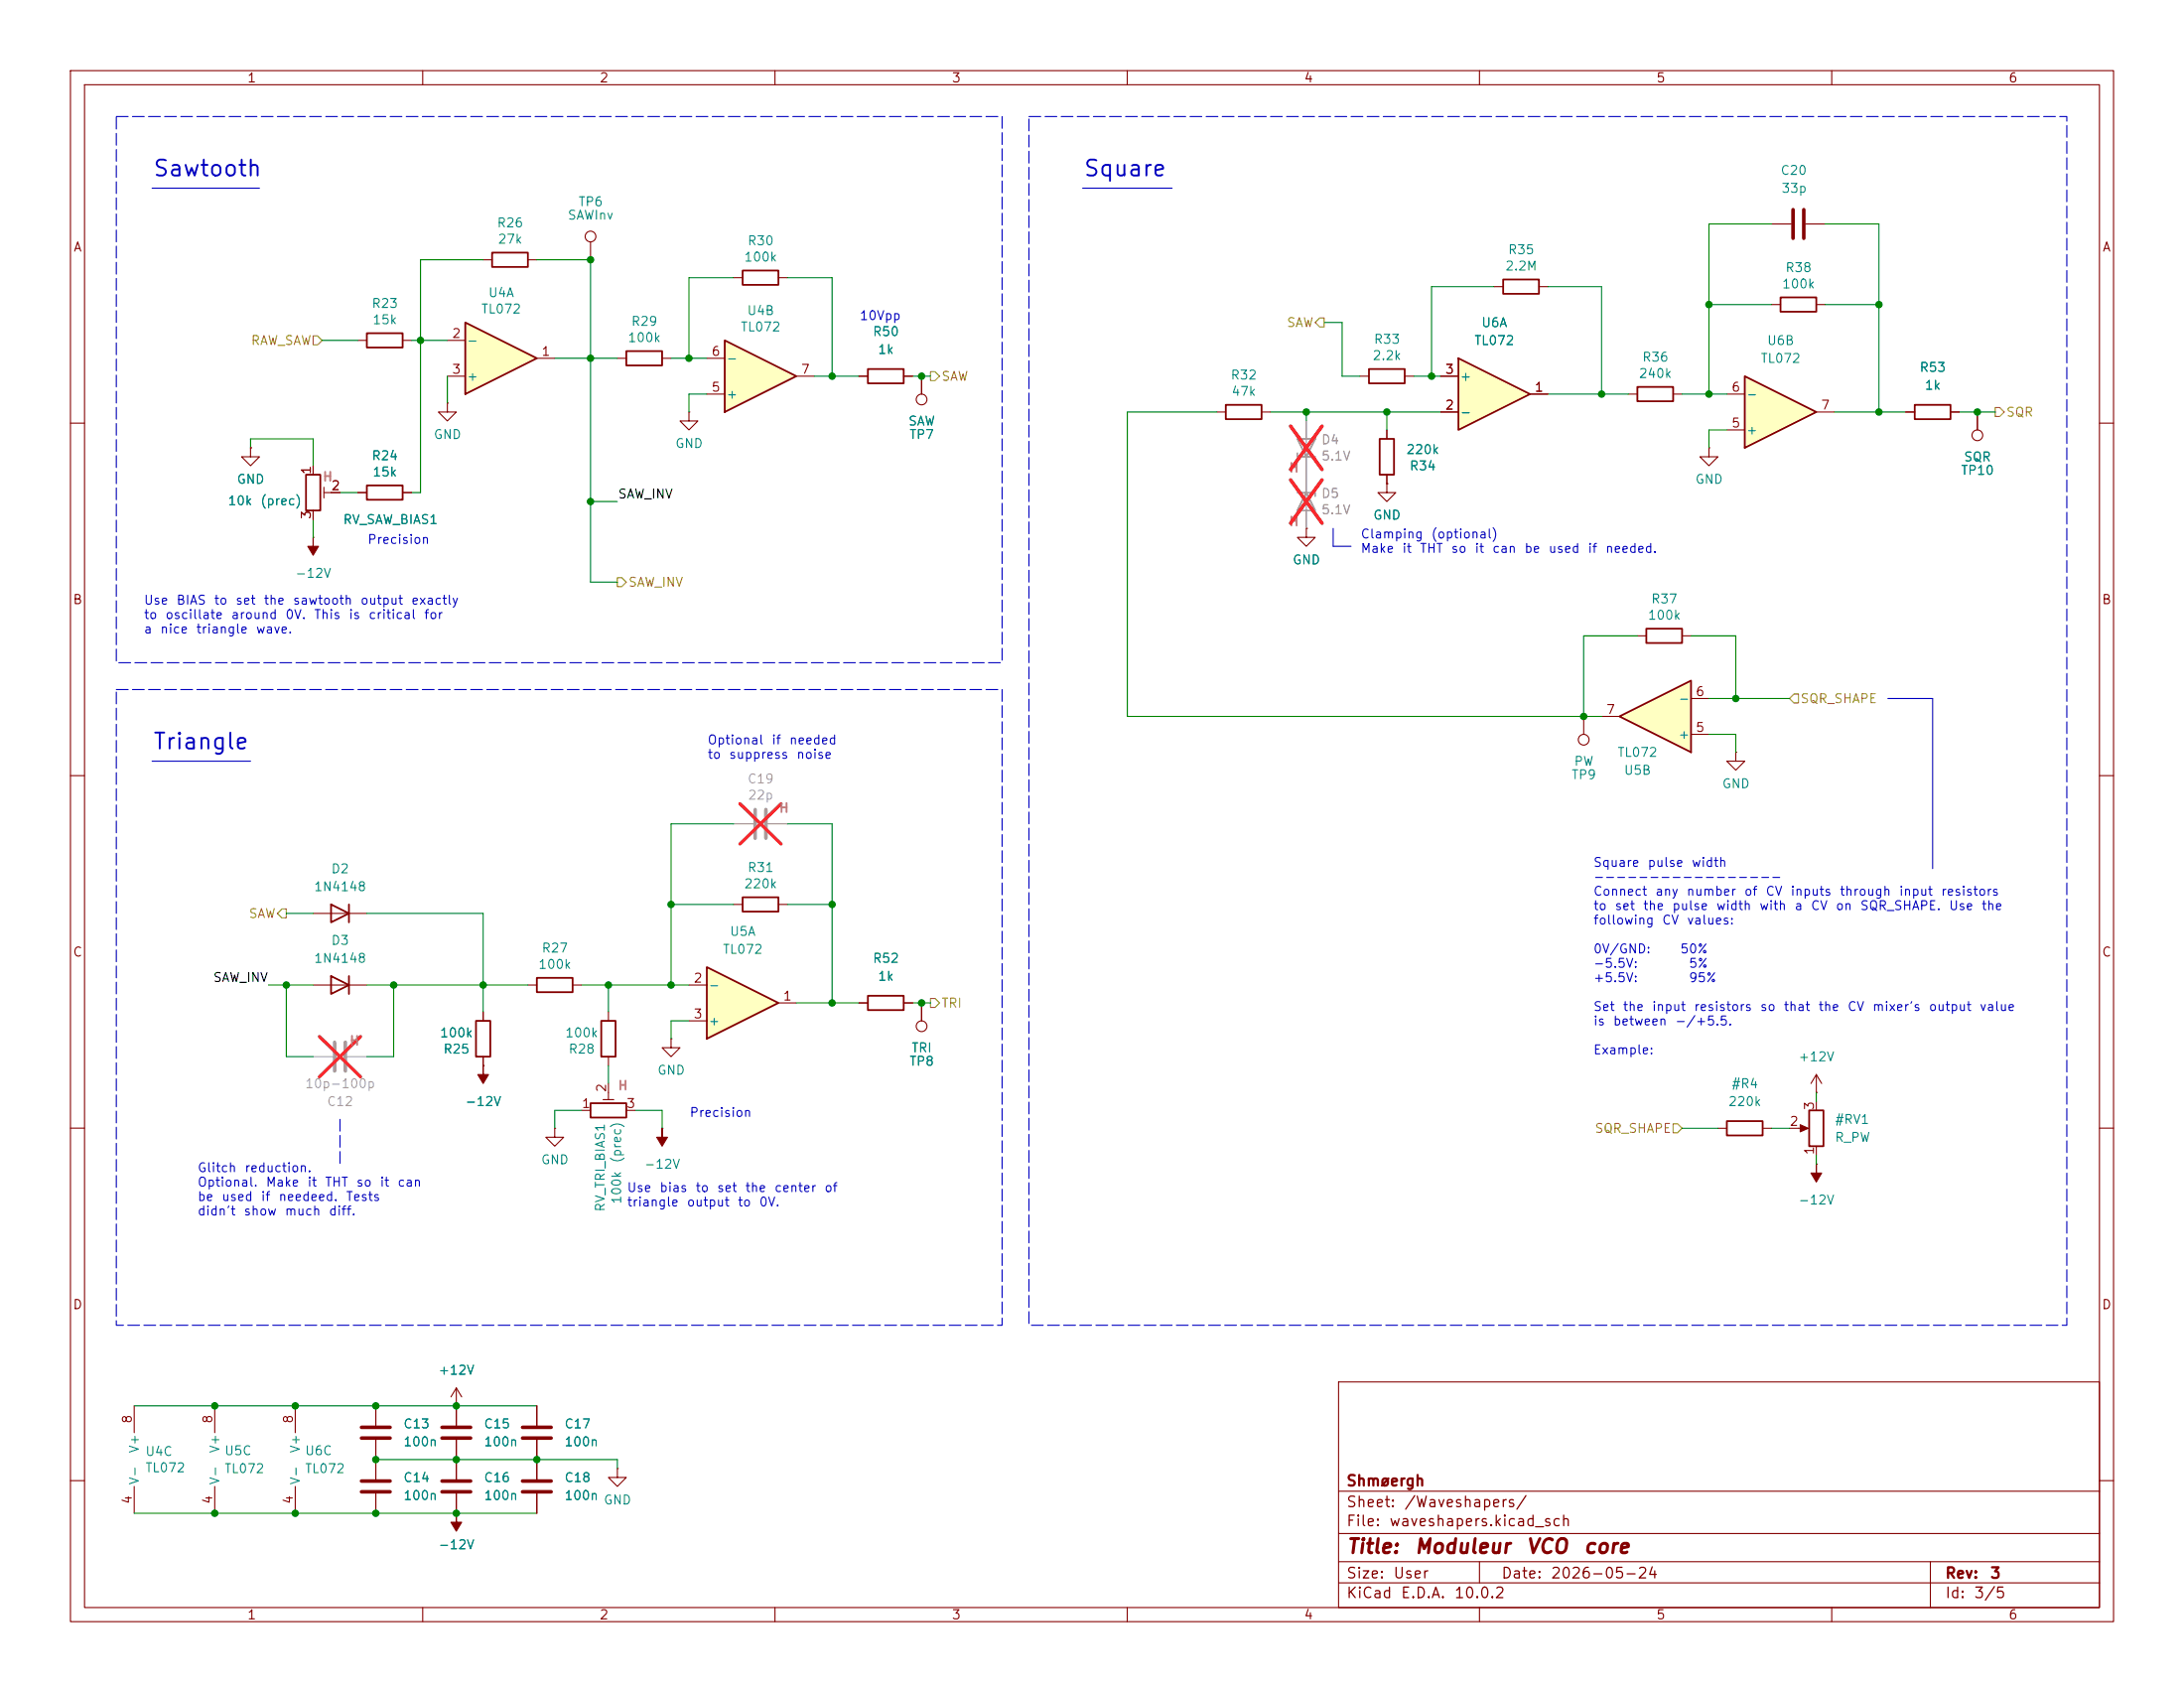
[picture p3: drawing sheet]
<svg xmlns="http://www.w3.org/2000/svg" width="310mm" height="240mm" viewBox="0 0 310 240" stroke-linecap="round" stroke-linejoin="round" font-family="sans-serif">
<g fill="none" stroke="#840000" stroke-width=".15">
<path d="M10 10h290v220h-290zM12 12h286v216h-286zM60 10v2M110 10v2M160 10v2M210 10v2M260 10v2M172.7 58.4h1.3M179.1 58.4h1.2M231.1 55.9h1.3M237.5 55.9h1.3M10 60h2"/>
<path d="M185.4 75v1.2h1.3l-1.3 1.3-1.3-1.3h1.3M185.4 75h.1M196.8 68.6v1.3h1.3l-1.3 1.2-1.2-1.2h1.2M196.8 68.6h.1M196.8 61v1.3M196.8 67.3v1.3M242.6 63.5v1.3h1.2l-1.2 1.3-1.3-1.3h1.3M242.6 63.5h.1M298 60h2M232.4 90.2h1.3M238.8 90.2h1.2M10 110h2"/>
<path d="M298 110h2M44.4 129.6h7.7M10 160h2M298 160h2M190 196h108v32h-108zM10 210h2M190 217.5h108M190 211.5h108M298 210h2M60 228v2M110 228v2M160 228v2"/>
<path d="M190 224.5h108M190 221.5h108M210 221.5v3M210 228v2M260 228v2M274 221.5v6.5"/>
</g>
<path d="M174 57.4h5.1v2.1h-5.1zM232.4 54.9h5.1v2h-5.1zM195.8 62.3h2.1v5h-2.1zM233.7 89.2h5.1v2h-5.1zM47 128.3l2.5 1.3-2.5 1.2zM49.5 128.3v2.5" fill="none" stroke="#840000" stroke-width=".25"/>
<path d="M184.1 64.3v.5h2.6M184.1 62.3h2.6l-1.3 2.5zM184.1 69.9h2.6v.5M185.4 69.9l1.3 2.5h-2.6z" fill="none" stroke="#a1a1a1" stroke-width=".25"/>
<path d="M185.4 59.7v15.3M104.1 116.9h2.8M109 116.9h2.8M44.4 149.9h2.8M49.3 149.9h2.8" fill="none" stroke="#a1a1a1" stroke-width=".15"/>
<path d="M183.2 60.4l4.5 6.2M183.2 68.1l4.5 6.1M187.7 60.4l-4.5 6.2M187.7 68.1l-4.5 6.1M105 114l5.9 5.7M110.9 114l-5.9 5.7M45.3 147l5.9 5.7M51.2 147l-5.9 5.7" fill="none" stroke="#ff2626" stroke-width=".46"/>
<path d="M107.2 114.8v4.1M108.7 114.8v4.1M47.5 147.8v4.1M49 147.8v4.1" fill="none" stroke="#a1a1a1" stroke-width=".51"/>
<path d="M207 50.8l10.2 5.1-10.2 5.1z" fill="#ffffc2"/>
<path d="M69.8 35.8h5.1v2.1h-5.1zM105.4 38.4h5.1v2h-5.1zM194.3 52.3h5.1v2.1h-5.1zM207 50.8l10.2 5.1-10.2 5.1zM252.7 42.2h5.1v2h-5.1zM271.8 57.4h5.1v2.1h-5.1z" fill="none" stroke="#840000" stroke-width=".25"/>
<g fill="none" stroke="#840000" stroke-width=".15">
<path d="M68.6 36.9h1.2M74.9 36.9h1.3M83.8 34.3v2.6M104.1 39.4h1.3M110.5 39.4h1.3M193 53.4h1.3M199.4 53.4h1.3M204.5 58.4h2.5M204.5 53.4h2.5M217.2 55.9h2.5M251.5 43.2h1.2M257.8 43.2h1.3"/>
<path d="M270.5 58.4h1.3M276.9 58.4h1.2"/>
<circle cx="83.8" cy="33.5" r=".76"/>
</g>
<path d="M66 45.7l10.2 5.1-10.2 5.1z" fill="#ffffc2"/>
<path d="M66 45.7l10.2 5.1-10.2 5.1zM43.4 67.3h2.1v5.1h-2.1zM52.1 68.9h5v2h-5z" fill="none" stroke="#840000" stroke-width=".25"/>
<path d="M63.5 48.3h2.5M63.5 53.4h2.5M76.2 50.8h2.5M44.4 76.2h.1M44.4 66.1v1.2M44.4 72.4v1.3M46 69.1v1.5M46 69.9h2.3M50.8 69.9h1.3M57.1 69.9h1.3" fill="none" stroke="#840000" stroke-width=".15"/>
<path d="M44.4 76.2v1.3h.8l-.8 1.3-.7-1.3h.7z" fill="#840000" stroke="#840000" stroke-width=".15"/>
<path d="M247.6 53.4l10.2 5-10.2 5.1z" fill="#ffffc2"/>
<path d="M213.4 39.6h5v2.1h-5zM52.1 47.3h5v2h-5zM247.6 53.4l10.2 5-10.2 5.1zM85.3 144.8h2.1v5.1h-2.1zM256.8 157.5h2v5.1h-2z" fill="none" stroke="#840000" stroke-width=".25"/>
<g fill="none" stroke="#840000" stroke-width=".15">
<path d="M251.5 31.8h2.8M256.3 31.8h2.8M50.8 48.3h1.3M57.1 48.3h1.3M63.5 57.2v1.2h1.3l-1.3 1.3-1.3-1.3h1.3M63.5 57.2h.1M212.1 40.7h1.3M218.4 40.7h1.3M245.1 55.9h2.5M257.8 58.4h2.5M280.7 58.4v2.6M35.6 63.5v1.3h1.2l-1.2 1.3-1.3-1.3h1.3"/>
<path d="M35.6 63.5h.1M245.1 61h2.5M68.6 151.2h.1M86.4 143.5v1.3M86.4 149.9v1.3M130.8 142.3v2.5M257.8 155h.1M257.8 152.4l-.8 1.3M257.8 152.4l.8 1.3M257.8 152.4v2.6M257.8 156.2v1.3M94 160h.1"/>
<path d="M254 160h2.3M257.8 165.1h.1M257.8 162.6v1.3M19 199.4v3.8M30.5 199.4v3.8M41.9 199.4v3.8M53.3 199.4v2.8M64.8 199.4h.1M64.8 196.9v5.3M64.8 196.9l-.8 1.2M64.8 196.9l.7 1.2M19 210.8v3.9"/>
<path d="M30.5 210.8v3.9M41.9 210.8v3.9M53.3 204.2v5.6M53.3 211.9v2.8M64.8 214.7h.1M64.8 204.2v5.6M64.8 211.9v2.8"/>
<circle cx="280.7" cy="61.7" r=".76"/>
<circle cx="130.8" cy="145.6" r=".76"/>
</g>
<path d="M254.5 29.7v4.1M256 29.7v4.1M51.3 210.1h4.1M51.3 211.6h4.1M51.3 202.5h4.1M51.3 204h4.1M62.7 210.1h4.1M62.7 211.6h4.1M62.7 202.5h4.1M62.7 204h4.1" fill="none" stroke="#840000" stroke-width=".51"/>
<g fill="#840000" stroke="#840000" stroke-width=".15">
<path d="M64.8 214.7v1.2h.7l-.7 1.3-.8-1.3h.8z"/>
<path d="M257.8 165.1v1.3h.8l-.8 1.3-.8-1.3h.8z"/>
<path d="M255.5 159.5l1.2 .5-1.2 .5z"/>
<path d="M68.6 151.2v1.2h.7l-.7 1.3-.8-1.3h.8z"/>
<path d="M94 160v1.3h.7l-.7 1.3-.8-1.3h.8z"/>
</g>
<path d="M229.9 101.6l10.1-5.1v10.2z" fill="#ffffc2"/>
<path d="M229.9 101.6l10.1-5.1v10.2zM76.2 138.7h5.1v2h-5.1zM123.2 141.2h5.1v2.1h-5.1zM245.1 159h5.1v2.1h-5.1z" fill="none" stroke="#840000" stroke-width=".25"/>
<g fill="none" stroke="#840000" stroke-width=".15">
<path d="M240 99.1h2.6M224.8 101.6v2.6M227.3 101.6h2.6M240 104.2h2.6M246.4 106.7v1.3h1.2l-1.2 1.2-1.3-1.2h1.3M246.4 106.7h.1M74.9 139.7h1.3M81.3 139.7h1.2M121.9 142.3h1.3M128.3 142.3h1.2M243.8 160h1.3M250.2 160h1.3"/>
<path d="M76.2 199.4v2.8M76.2 204.2v5.6M76.2 211.9v2.8M87.6 208.3v1.3h1.3l-1.3 1.2-1.2-1.2h1.2M87.6 208.3h.1"/>
<circle cx="224.8" cy="104.9" r=".76"/>
</g>
<path d="M74.2 210.1h4M74.2 211.6h4M74.2 202.5h4M74.2 204h4" fill="none" stroke="#840000" stroke-width=".51"/>
<path d="M100.3 137.2l10.2 5.1-10.2 5z" fill="#ffffc2"/>
<path d="M47 138.5l2.5 1.2-2.5 1.3zM49.5 138.5v2.5M100.3 137.2l10.2 5.1-10.2 5zM83.8 156.5h5.1v2h-5.1z" fill="none" stroke="#840000" stroke-width=".25"/>
<g fill="none" stroke="#840000" stroke-width=".15">
<path d="M97.8 58.4v1.3h1.3l-1.3 1.3-1.3-1.3h1.3M97.8 58.4h.1M130.8 53.4v2.5M44.4 139.7h7.7M97.8 139.7h2.5M82.5 157.5h1.3M85.6 156h1.5M86.4 153.7v2.3M88.9 157.5h1.3M95.2 147.3v1.3h1.3l-1.3 1.3-1.2-1.3h1.2M95.2 147.3h.1M97.8 144.8h2.5"/>
<path d="M110.5 142.3h2.5M78.7 160v1.3h1.3l-1.3 1.3-1.2-1.3h1.2M78.7 160h.1"/>
<circle cx="130.8" cy="56.7" r=".76"/>
</g>
<path d="M102.9 48.3l10.1 5.1-10.1 5z" fill="#ffffc2"/>
<path d="M88.9 49.8h5.1v2h-5.1zM102.9 48.3l10.1 5.1-10.1 5zM123.2 52.3h5.1v2.1h-5.1zM105.4 127.3h5.1v2h-5.1zM67.6 144.8h2v5.1h-2z" fill="none" stroke="#840000" stroke-width=".25"/>
<g fill="none" stroke="#840000" stroke-width=".15">
<path d="M87.6 50.8h1.3M94 50.8h1.2M100.3 55.9h2.6M100.3 50.8h2.6M113 53.4h2.6M121.9 53.4h1.3M128.3 53.4h1.2M130.8 53.4v2.5M204.5 53.4h2.5M204.5 58.4h2.5M217.2 55.9h2.5M270.5 58.4h1.3"/>
<path d="M276.9 58.4h1.2M280.7 58.4v2.6M35.6 63.5h.1M44.4 66.1v1.2M44.4 72.4v1.3M47 69.9h1.3M50.8 69.9h1.3M57.1 69.9h1.3M185.4 75h.1M196.8 68.6h.1M196.8 61v1.3M196.8 67.3v1.3"/>
<path d="M104.1 128.3h1.3M110.5 128.3h1.3M68.6 151.2h.1M68.6 143.5v1.3M68.6 149.9v1.3M121.9 142.3h1.3M128.3 142.3h1.2M130.8 142.3v2.5M53.3 199.4v2.8M64.8 199.4h.1M64.8 199.4v2.8M76.2 199.4v2.8"/>
<path d="M53.3 204.2v5.6M53.3 211.9v2.8M64.8 214.7h.1M64.8 204.2v5.6M64.8 211.9v2.8M76.2 204.2v5.6M76.2 211.9v2.8"/>
</g>
<path d="M44.4 47.6h.7l.6 .7-.6 .6h-.7zM132.1 52.7h.6l.6 .7-.6 .6h-.6zM186.7 45.7l.6-.6h.7v1.3h-.7zM283.2 57.8h.6l.7 .6-.7 .7h-.6zM87.6 81.9h.7l.6 .7-.6 .6h-.7zM254.6 98.4h.7v1.3h-.7l-.6-.6zM40 128.9h.6v1.3h-.6l-.6-.6zM132.1 141.6h.6l.6 .7-.6 .6h-.6zM237.5 159.4h.6l.7 .6-.7 .7h-.6z" fill="none" stroke="#848400" stroke-width=".15"/>
<path d="M16.5 16.5h125.7v77.5h-125.7zM146 16.5h147.4v171.5h-147.4zM16.5 97.8h125.7v90.2h-125.7zM48.3 158.8v6.3" fill="none" stroke="#0000c2" stroke-width=".15" stroke-dasharray="1.7 .6"/>
<path d="M21.6 26.7h15.2M153.7 26.7h12.7M189.2 75v2.5h2.6M268 99.1h6.3v24.1M21.6 108h14" fill="none" stroke="#0000c2" stroke-width=".15"/>
<g fill="none" stroke="#008400" stroke-width=".15">
<path d="M68.6 36.9h-8.9v33h-1.3M76.2 36.9h7.6v45.7h3.8M104.1 39.4h-6.3v11.4M111.8 39.4h6.3v14M251.5 31.8h-8.9v24.1M259.1 31.8h7.6v26.6M45.7 48.3h5.1M58.4 48.3h5.1M63.5 53.4v3.8M78.7 50.8h8.9M95.2 50.8h5.1M100.3 55.9h-2.5v2.5"/>
<path d="M115.6 53.4h6.3M129.5 53.4h2.6M172.7 58.4h-12.7v43.2h67.3M180.3 58.4h24.2M185.4 58.4v1.3M188 45.7h2.5v7.7h2.5M196.8 58.4v2.6M200.7 53.4h3.8M212.1 40.7h-8.9v12.7M219.7 55.9h11.4M219.7 40.7h7.6v15.2M238.8 55.9h6.3"/>
<path d="M242.6 43.2h8.9M259.1 43.2h7.6M260.3 58.4h10.2M278.1 58.4h5.1M35.6 63.5v-1.2h8.8v3.8M44.4 73.7v2.5M48.3 69.9h2.5M83.8 71.1h3.8M245.1 61h-2.5v2.5M232.4 90.2h-7.6v11.4M240 90.2h6.4v8.9M242.6 99.1h11.4"/>
<path d="M104.1 116.9h-8.9v22.8M111.8 116.9h6.3v25.4M242.6 104.2h3.8v2.5M38.1 139.7h6.3M40.6 129.6h3.8M40.6 139.7v10.2h3.8M52.1 129.6h16.5v13.9M52.1 139.7h22.8M55.9 139.7v10.2h-3.8M82.5 139.7h15.3M86.4 139.7v3.8M95.2 128.3h8.9"/>
<path d="M111.8 128.3h6.3M82.5 157.5h-3.8v2.5M86.4 151.2v2.5M90.2 157.5h3.8v2.5M97.8 144.8h-2.6v2.5M113 142.3h8.9M129.5 142.3h2.6M257.8 155v1.2M238.8 160h5M251.5 160h2.5M257.8 163.9v1.2M19 199.4h57.2"/>
<path d="M19 214.7h57.2M53.3 207h34.3v1.3"/>
</g>
<path d="M185.4 59.7v2.6M185.4 64.8v5.1M185.4 72.4v2.6" fill="none" stroke="#a1a1a1" stroke-width=".15"/>
<path d="M183.2 68.1l4.5 6.1M183.2 60.4l4.5 6.2M187.7 68.1l-4.5 6.1M187.7 60.4l-4.5 6.2" fill="none" stroke="#ff2626" stroke-width=".46"/>
<g fill="#008400" stroke="#008400" stroke-width=".14">
<circle cx="59.7" cy="48.3" r=".46"/>
<circle cx="41.9" cy="214.7" r=".46"/>
<circle cx="53.3" cy="214.7" r=".46"/>
<circle cx="53.3" cy="207" r=".46"/>
<circle cx="53.3" cy="199.4" r=".46"/>
<circle cx="76.2" cy="207" r=".46"/>
<circle cx="64.8" cy="214.7" r=".46"/>
<circle cx="30.5" cy="214.7" r=".46"/>
<circle cx="64.8" cy="207" r=".46"/>
<circle cx="64.8" cy="199.4" r=".46"/>
<circle cx="41.9" cy="199.4" r=".46"/>
<circle cx="30.5" cy="199.4" r=".46"/>
<circle cx="40.6" cy="139.7" r=".46"/>
<circle cx="55.9" cy="139.7" r=".46"/>
<circle cx="86.4" cy="139.7" r=".46"/>
<circle cx="130.8" cy="142.3" r=".46"/>
<circle cx="95.2" cy="139.7" r=".46"/>
<circle cx="118.1" cy="128.3" r=".46"/>
<circle cx="130.8" cy="53.4" r=".46"/>
<circle cx="83.8" cy="71.1" r=".46"/>
<circle cx="68.6" cy="139.7" r=".46"/>
<circle cx="83.8" cy="36.9" r=".46"/>
<circle cx="118.1" cy="53.4" r=".46"/>
<circle cx="83.8" cy="50.8" r=".46"/>
<circle cx="97.8" cy="50.8" r=".46"/>
<circle cx="118.1" cy="142.3" r=".46"/>
<circle cx="95.2" cy="128.3" r=".46"/>
<circle cx="224.8" cy="101.6" r=".46"/>
<circle cx="246.4" cy="99.1" r=".46"/>
<circle cx="203.2" cy="53.4" r=".46"/>
<circle cx="242.6" cy="43.2" r=".46"/>
<circle cx="185.4" cy="58.4" r=".46"/>
<circle cx="242.6" cy="55.9" r=".46"/>
<circle cx="196.8" cy="58.4" r=".46"/>
<circle cx="227.3" cy="55.9" r=".46"/>
<circle cx="266.7" cy="43.2" r=".46"/>
<circle cx="266.7" cy="58.4" r=".46"/>
<circle cx="280.7" cy="58.4" r=".46"/>
</g>
<g font-size="2.3" fill="#0000c2">
<text x="21.6" y="25.6">Sawtooth</text>
<text x="153.7" y="25.6">Square</text>
<text x="21.6" y="106.9">Triangle</text>
</g>
<g font-size="2" fill="#840000">
<text x="191" y="220.9">Title:</text>
<text x="200.7" y="220.9">Moduleur</text>
<text x="216.5" y="220.9">VCO</text>
<text x="224.6" y="220.9">core</text>
</g>
<g font-size="1.5" fill="#840000">
<text x="191" y="214.2">Sheet:</text>
<text x="191" y="211.2">Shmøergh</text>
<text x="199.2" y="214.2">/Waveshapers/</text>
<text x="191" y="216.9">File:</text>
<text x="197.1" y="216.9">waveshapers.kicad_sch</text>
<text x="191" y="227.1">KiCad</text>
<text x="191" y="224.3">Size:</text>
<text x="197.7" y="224.3">User</text>
<text x="198.7" y="227.1">E.D.A.</text>
<text x="206.3" y="227.1">10.0.2</text>
<text x="213" y="224.3">Date:</text>
<text x="220" y="224.3">2026-05-24</text>
<text x="276" y="224.3">Rev:</text>
<text x="276" y="227.1">Id:</text>
<text x="280.1" y="227.1">3/5</text>
<text x="282.4" y="224.3">3</text>
</g>
<g font-size="1.3" fill="#840000">
<text x="35" y="12">1</text>
<text x="85" y="12">2</text>
<text x="135" y="12">3</text>
<text x="185" y="12">4</text>
<text x="235" y="12">5</text>
<text x="285" y="12">6</text>
<text x="10.3" y="36">A</text>
<text x="298.3" y="36">A</text>
<text x="64.1" y="48.3">2</text>
<text x="64.1" y="53.3">3</text>
<text x="76.8" y="50.8">1</text>
<text x="100.9" y="50.8">6</text>
<text x="113.6" y="53.3">7</text>
<text x="205" y="53.3">3</text>
<text x="100.9" y="55.9">5</text>
<text x="205" y="58.4">2</text>
<text x="217.7" y="55.9">1</text>
<text x="245.7" y="55.9">6</text>
<text x="258.4" y="58.4">7</text>
<text x="245.7" y="61">5</text>
<text x="44.4" y="67.4" transform="rotate(-90 44.4 67.4)">1</text>
<text x="46.9" y="69.8">2</text>
<text x="44.4" y="73.8" transform="rotate(-90 44.4 73.8)">3</text>
<text x="10.3" y="86">B</text>
<text x="298.3" y="86">B</text>
<text x="227.9" y="101.6">7</text>
<text x="240.6" y="99.1">6</text>
<text x="240.6" y="104.1">5</text>
<text x="10.3" y="136">C</text>
<text x="298.3" y="136">C</text>
<text x="98.4" y="139.7">2</text>
<text x="111.1" y="142.2">1</text>
<text x="98.4" y="144.8">3</text>
<text x="86.3" y="155" transform="rotate(-90 86.3 155)">2</text>
<text x="82.5" y="157.5">1</text>
<text x="88.8" y="157.5">3</text>
<text x="253.9" y="160">2</text>
<text x="257.8" y="157.6" transform="rotate(-90 257.8 157.6)">3</text>
<text x="257.8" y="163.9" transform="rotate(-90 257.8 163.9)">1</text>
<text x="10.3" y="186">D</text>
<text x="298.3" y="186">D</text>
<text x="19" y="202" transform="rotate(-90 19 202)">8</text>
<text x="30.5" y="202" transform="rotate(-90 30.5 202)">8</text>
<text x="41.9" y="202" transform="rotate(-90 41.9 202)">8</text>
<text x="19" y="213.5" transform="rotate(-90 19 213.5)">4</text>
<text x="30.5" y="213.5" transform="rotate(-90 30.5 213.5)">4</text>
<text x="41.9" y="213.5" transform="rotate(-90 41.9 213.5)">4</text>
<text x="35" y="230">1</text>
<text x="85" y="230">2</text>
<text x="135" y="230">3</text>
<text x="185" y="230">4</text>
<text x="235" y="230">5</text>
<text x="285" y="230">6</text>
</g>
<g font-size="1.3" fill="#008484">
<text x="82" y="29.6">TP6</text>
<text x="252.6" y="25.1">C20</text>
<text x="252.8" y="27.7">33p</text>
<text x="70.4" y="32.6">R26</text>
<text x="70.6" y="34.9">27k</text>
<text x="80.5" y="31.5">SAWInv</text>
<text x="106" y="35.1">R30</text>
<text x="105.5" y="37.4">100k</text>
<text x="213.6" y="38.7">2.2M</text>
<text x="214" y="36.4">R35</text>
<text x="252.8" y="41.2">100k</text>
<text x="253.3" y="38.9">R38</text>
<text x="52.7" y="44">R23</text>
<text x="52.8" y="46.3">15k</text>
<text x="68.2" y="44.8">TL072</text>
<text x="69.2" y="42.5">U4A</text>
<text x="89.5" y="46.5">R29</text>
<text x="105" y="47.3">TL072</text>
<text x="105.9" y="45">U4B</text>
<text x="123.8" y="48">R50</text>
<text x="210.2" y="46.7">U6A</text>
<text x="66.2" y="49.3">-</text>
<text x="89" y="48.8">100k</text>
<text x="103" y="51.8">-</text>
<text x="124.5" y="50.5">1k</text>
<text x="194.7" y="51.4">2.2k</text>
<text x="194.9" y="49.1">R33</text>
<text x="209.2" y="49.3">TL072</text>
<text x="232.5" y="53.9">240k</text>
<text x="233" y="51.6">R36</text>
<text x="249.8" y="51.8">TL072</text>
<text x="250.7" y="49.3">U6B</text>
<text x="272.4" y="53.1">R53</text>
<text x="66.2" y="54.3">+</text>
<text x="103" y="56.9">+</text>
<text x="174.6" y="54.2">R32</text>
<text x="174.7" y="56.5">47k</text>
<text x="207.1" y="59.4">-</text>
<text x="207.1" y="54.3">+</text>
<text x="247.8" y="56.9">-</text>
<text x="273.1" y="55.6">1k</text>
<text x="52.7" y="65.6">R24</text>
<text x="61.5" y="62.6">GND</text>
<text x="95.8" y="63.9">GND</text>
<text x="128.8" y="60.7">SAW</text>
<text x="129" y="62.6">TP7</text>
<text x="199.5" y="64.7">220k</text>
<text x="247.8" y="62">+</text>
<text x="278.7" y="65.8">SQR</text>
<text x="32.2" y="72">10k</text>
<text x="33.5" y="68.9">GND</text>
<text x="36.9" y="72">(prec)</text>
<text x="52.8" y="67.9">15k</text>
<text x="200" y="67">R34</text>
<text x="240.5" y="68.9">GND</text>
<text x="278.2" y="67.7">TP10</text>
<text x="48.6" y="74.7">RV_SAW_BIAS1</text>
<text x="194.8" y="74">GND</text>
<text x="41.8" y="82.3">-12V</text>
<text x="183.4" y="80.4">GND</text>
<text x="233.8" y="88.2">100k</text>
<text x="234.3" y="85.9">R37</text>
<text x="238.1" y="100.1">-</text>
<text x="229.5" y="107.7">TL072</text>
<text x="238.1" y="105.1">+</text>
<text x="223" y="110.8">TP9</text>
<text x="223.3" y="108.9">PW</text>
<text x="230.4" y="110.2">U5B</text>
<text x="244.3" y="112.1">GND</text>
<text x="46.9" y="124.2">D2</text>
<text x="106" y="124">R31</text>
<text x="44.5" y="126.7">1N4148</text>
<text x="105.5" y="126.3">220k</text>
<text x="44.5" y="136.9">1N4148</text>
<text x="46.9" y="134.3">D3</text>
<text x="76.3" y="137.7">100k</text>
<text x="76.8" y="135.4">R27</text>
<text x="102.5" y="135.6">TL072</text>
<text x="103.5" y="133.1">U5A</text>
<text x="123.8" y="136.9">R52</text>
<text x="100.5" y="140.7">-</text>
<text x="124.5" y="139.4">1k</text>
<text x="62.3" y="147.4">100k</text>
<text x="62.8" y="149.8">R25</text>
<text x="80.1" y="147.4">100k</text>
<text x="80.6" y="149.8">R28</text>
<text x="100.5" y="145.8">+</text>
<text x="129.3" y="149.6">TRI</text>
<text x="93.2" y="152.8">GND</text>
<text x="129" y="151.5">TP8</text>
<text x="245.7" y="154.7">#R4</text>
<text x="255.2" y="150.9">+12V</text>
<text x="65.9" y="157.2">-12V</text>
<text x="245.2" y="157.2">220k</text>
<text x="260.4" y="159.7">#RV1</text>
<text x="76.7" y="165.5">GND</text>
<text x="88.5" y="165.1" transform="rotate(-90 88.5 165.1)">(prec)</text>
<text x="91.3" y="166.1">-12V</text>
<text x="260.4" y="162.3">R_PW</text>
<text x="86.2" y="172" transform="rotate(-90 86.2 172)">RV_TRI_BIAS1</text>
<text x="88.5" y="170.9" transform="rotate(-90 88.5 170.9)">100k</text>
<text x="255.2" y="171.2">-12V</text>
<text x="62.1" y="195.3">+12V</text>
<text x="57.2" y="202.9">C13</text>
<text x="68.6" y="202.9">C15</text>
<text x="80" y="202.9">C17</text>
<text x="20" y="206.2" transform="rotate(-90 20 206.2)">V+</text>
<text x="20.5" y="206.8">U4C</text>
<text x="20.5" y="209.1">TL072</text>
<text x="31.5" y="206.2" transform="rotate(-90 31.5 206.2)">V+</text>
<text x="31.8" y="206.7">U5C</text>
<text x="31.8" y="209.3">TL072</text>
<text x="42.9" y="206.2" transform="rotate(-90 42.9 206.2)">V+</text>
<text x="43.2" y="206.7">U6C</text>
<text x="43.2" y="209.3">TL072</text>
<text x="57.2" y="205.5">100n</text>
<text x="68.6" y="205.5">100n</text>
<text x="80" y="205.5">100n</text>
<text x="20" y="210.7" transform="rotate(-90 20 210.7)">V-</text>
<text x="31.5" y="210.7" transform="rotate(-90 31.5 210.7)">V-</text>
<text x="42.9" y="210.7" transform="rotate(-90 42.9 210.7)">V-</text>
<text x="57.2" y="213.1">100n</text>
<text x="57.2" y="210.5">C14</text>
<text x="68.6" y="213.1">100n</text>
<text x="68.6" y="210.5">C16</text>
<text x="80" y="213.1">100n</text>
<text x="80" y="210.5">C18</text>
<text x="85.6" y="213.7">GND</text>
<text x="62.1" y="220.1">-12V</text>
</g>
<g font-size="1.3" fill="#0000c2">
<text x="121.9" y="45.7">10Vpp</text>
<text x="52.1" y="77.5">Precision</text>
<text x="193" y="76.7">Clamping</text>
<text x="203" y="76.7">(optional)</text>
<text x="193" y="78.7">Make</text>
<text x="198.9" y="78.7">it</text>
<text x="201.4" y="78.7">THT</text>
<text x="205.9" y="78.7">so</text>
<text x="209.2" y="78.7">it</text>
<text x="211.7" y="78.7">can</text>
<text x="216.3" y="78.7">be</text>
<text x="219.7" y="78.7">used</text>
<text x="225.3" y="78.7">if</text>
<text x="227.8" y="78.7">needed.</text>
<text x="20.3" y="86.1">Use</text>
<text x="20.3" y="88.1">to</text>
<text x="23.4" y="88.1">oscillate</text>
<text x="24.9" y="86.1">BIAS</text>
<text x="30.3" y="86.1">to</text>
<text x="32.7" y="88.1">around</text>
<text x="33.3" y="86.1">set</text>
<text x="37.3" y="86.1">the</text>
<text x="40.4" y="88.1">0V.</text>
<text x="41.5" y="86.1">sawtooth</text>
<text x="44.5" y="88.1">This</text>
<text x="49.4" y="88.1">is</text>
<text x="51.1" y="86.1">output</text>
<text x="52.2" y="88.1">critical</text>
<text x="58.3" y="86.1">exactly</text>
<text x="60.1" y="88.1">for</text>
<text x="20.3" y="90.2">a</text>
<text x="22.6" y="90.2">nice</text>
<text x="27.7" y="90.2">triangle</text>
<text x="36.2" y="90.2">wave.</text>
<text x="100.3" y="105.9">Optional</text>
<text x="100.3" y="107.9">to</text>
<text x="103.4" y="107.9">suppress</text>
<text x="109.4" y="105.9">if</text>
<text x="111.9" y="105.9">needed</text>
<text x="113" y="107.9">noise</text>
<text x="226.1" y="123.3">Square</text>
<text x="226.1" y="125.3">-----------------</text>
<text x="233.8" y="123.3">pulse</text>
<text x="240" y="123.3">width</text>
<text x="226.1" y="127.4">Connect</text>
<text x="226.1" y="129.4">to</text>
<text x="226.1" y="131.5">following</text>
<text x="229.1" y="129.4">set</text>
<text x="233.1" y="129.4">the</text>
<text x="234.9" y="127.4">any</text>
<text x="235.8" y="131.5">CV</text>
<text x="237.3" y="129.4">pulse</text>
<text x="239.3" y="127.4">number</text>
<text x="239.3" y="131.5">values:</text>
<text x="243.5" y="129.4">width</text>
<text x="247.5" y="127.4">of</text>
<text x="249.6" y="129.4">with</text>
<text x="250.5" y="127.4">CV</text>
<text x="254" y="127.4">inputs</text>
<text x="254.6" y="129.4">a</text>
<text x="256.9" y="129.4">CV</text>
<text x="260.5" y="129.4">on</text>
<text x="261" y="127.4">through</text>
<text x="263.9" y="129.4">SQR_SHAPE.</text>
<text x="269.5" y="127.4">input</text>
<text x="275.4" y="127.4">resistors</text>
<text x="276.5" y="129.4">Use</text>
<text x="281.2" y="129.4">the</text>
<text x="226.1" y="135.5">0V/GND:</text>
<text x="226.1" y="137.6">-5.5V:</text>
<text x="238.4" y="135.5">50%</text>
<text x="239.6" y="137.6">5%</text>
<text x="226.1" y="139.6">+5.5V:</text>
<text x="226.1" y="143.7">Set</text>
<text x="230.3" y="143.7">the</text>
<text x="234.4" y="143.7">input</text>
<text x="239.6" y="139.6">95%</text>
<text x="240.3" y="143.7">resistors</text>
<text x="249.7" y="143.7">so</text>
<text x="253.1" y="143.7">that</text>
<text x="258" y="143.7">the</text>
<text x="262.1" y="143.7">CV</text>
<text x="265.7" y="143.7">mixer's</text>
<text x="273.7" y="143.7">output</text>
<text x="280.9" y="143.7">value</text>
<text x="226.1" y="145.8">is</text>
<text x="226.1" y="149.9">Example:</text>
<text x="228.9" y="145.8">between</text>
<text x="237.7" y="145.8">-/+5.5.</text>
<text x="97.8" y="158.7">Precision</text>
<text x="27.9" y="166.6">Glitch</text>
<text x="34.6" y="166.6">reduction.</text>
<text x="27.9" y="168.6">Optional.</text>
<text x="27.9" y="170.7">be</text>
<text x="27.9" y="172.7">didn't</text>
<text x="31.3" y="170.7">used</text>
<text x="34.5" y="172.7">show</text>
<text x="36.9" y="170.7">if</text>
<text x="37.6" y="168.6">Make</text>
<text x="39.4" y="170.7">needeed.</text>
<text x="40.3" y="172.7">much</text>
<text x="43.5" y="168.6">it</text>
<text x="46" y="168.6">THT</text>
<text x="46.6" y="172.7">diff.</text>
<text x="49" y="170.7">Tests</text>
<text x="50.5" y="168.6">so</text>
<text x="53.8" y="168.6">it</text>
<text x="56.3" y="168.6">can</text>
<text x="88.9" y="169.4">Use</text>
<text x="88.9" y="171.4">triangle</text>
<text x="93.5" y="169.4">bias</text>
<text x="97.4" y="171.4">output</text>
<text x="98.6" y="169.4">to</text>
<text x="101.7" y="169.4">set</text>
<text x="104.6" y="171.4">to</text>
<text x="105.7" y="169.4">the</text>
<text x="107.7" y="171.4">0V.</text>
<text x="109.8" y="169.4">center</text>
<text x="116.9" y="169.4">of</text>
</g>
<g font-size="1.3" fill="#848400">
<text x="182.5" y="46.7">SAW</text>
<text x="35.5" y="49.3">RAW_SAW</text>
<text x="133.5" y="54.3">SAW</text>
<text x="284.7" y="59.4">SQR</text>
<text x="89.1" y="83.5">SAW_INV</text>
<text x="255.5" y="100.1">SQR_SHAPE</text>
<text x="35.2" y="130.5">SAW</text>
<text x="133.5" y="143.2">TRI</text>
<text x="226.3" y="161">SQR_SHAPE</text>
</g>
<g font-size="1.3" fill="#a1a1a1">
<text x="187.5" y="63.3">D4</text>
<text x="187.5" y="65.6">5.1V</text>
<text x="187.5" y="70.9">D5</text>
<text x="187.5" y="73.3">5.1V</text>
<text x="106" y="111.4">C19</text>
<text x="106.1" y="113.7">22p</text>
<text x="43.2" y="154.7">10p-100p</text>
<text x="46.3" y="157.2">C12</text>
</g>
<g font-size="1.3" fill="#f0d">
<text x="45.7" y="68.6">H</text>
<text x="182.9" y="67.3">H</text>
<text x="182.9" y="74.9">H</text>
<text x="110.5" y="115.6">H</text>
<text x="49.5" y="148.6">H</text>
<text x="87.6" y="154.9">H</text>
</g>
<g font-size="1.3">
<text x="87.6" y="71">SAW_INV</text>
<text x="30.2" y="139.6">SAW_INV</text>
</g>
</svg>
